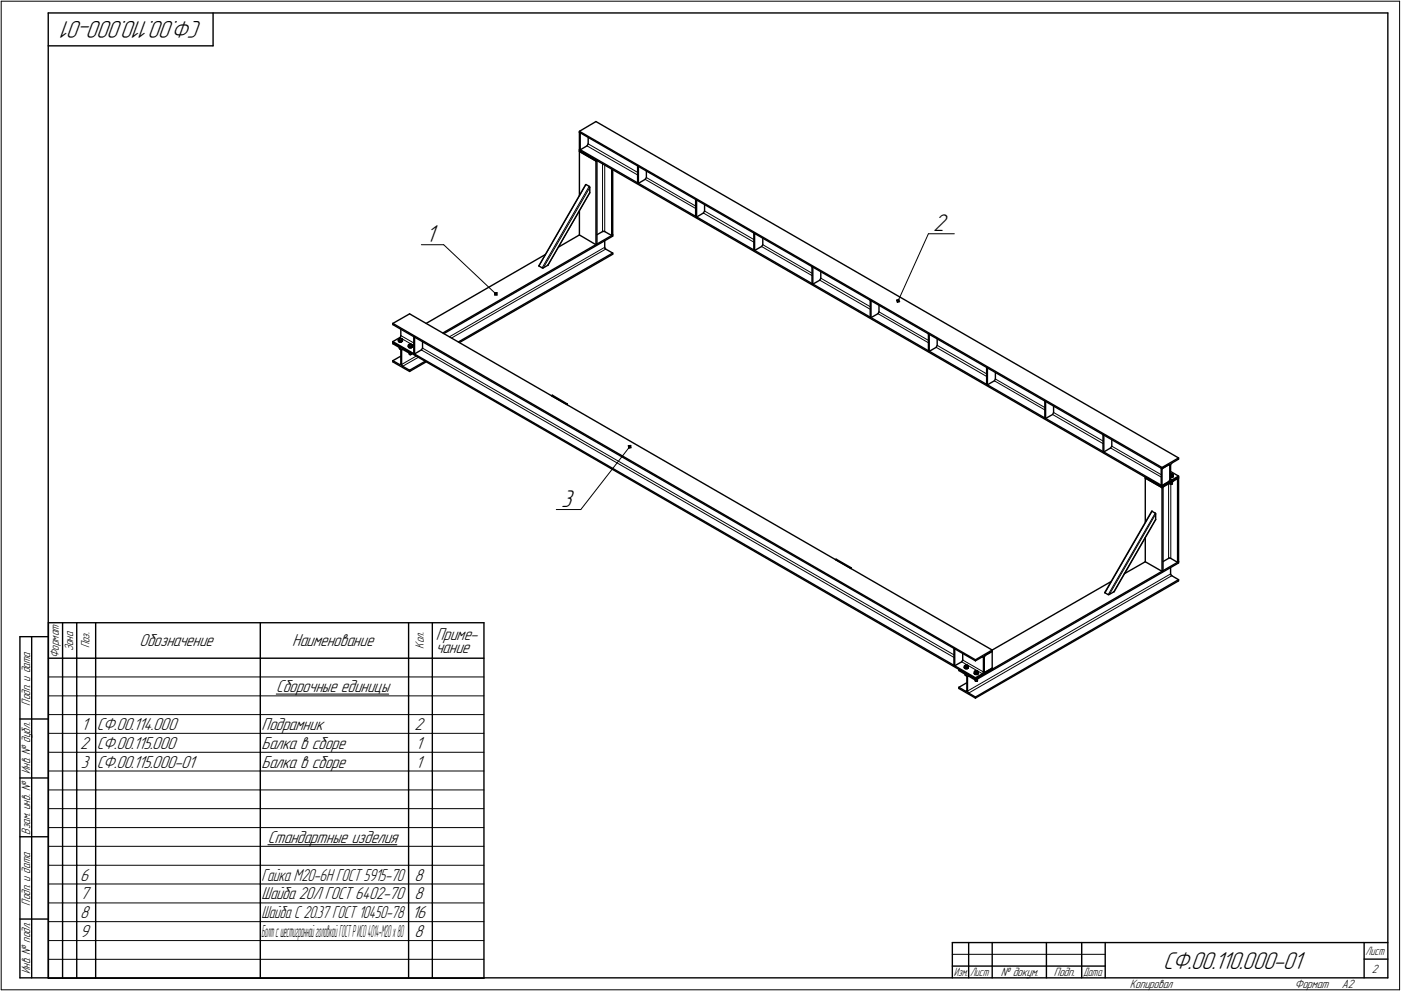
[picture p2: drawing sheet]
<svg xmlns="http://www.w3.org/2000/svg" width="595mm" height="421mm" viewBox="0 0 595 421" stroke-linecap="round" stroke-linejoin="round" font-family="sans-serif">
<g fill="none" stroke="#000" stroke-width=".59">
<path d="M20.5 5.5v410zM20.5 5.5h569zM20.5 19.5h70zM90.5 5.5v14zM589.5 5.5v410zM246.1 55.8l247.5 142.8zM246.1 55.8l7.1-4.2zM246.1 55.8v.4zM246.1 56.2l247.5 142.9zM246.1 56.3v7.1zM246.1 56.3l.4 .2zM246.5 56.5v7.2z"/>
<path d="M249.9 58.4v2.7zM253.2 51.6l247.4 143zM246.1 63.9l7.1 4.1zM246.1 64.3l7.1 4.1zM246.1 63.9v.4zM246.1 63.4l247.5 142.9zM246.1 63.9l247.5 142.9zM246.1 63.4v.5zM246.1 63.4l.4 .3zM246.1 64.3v18.8zM246.5 63.7l2.8-1.7zM248.8 78.5l-19.9 34.4z"/>
<path d="M248.8 78.5h.1M248.9 78.4l1.4 .8zM249.9 61.1l-.6 .9zM250.3 79.2l.1 .1zM250.4 79.3l.1 .4zM250.5 79.7v2.2zM253.2 68.4l.3-.2zM253.2 68v.4zM253.2 68.4v35.6zM253.6 68.2v35.5zM259.8 71.9v28.2zM260.3 72.1v27.7z"/>
<path d="M270.8 77.7l.4 .2zM270.8 70.5v7.2zM270.8 70.5l.4 .3zM271.2 70.8v7.1zM271.2 77.9l2.9-1.7zM274.6 75.4l-.5 .8zM274.6 72.6v2.8zM246.1 99.8l7.1 4.2zM246.1 89.6v10.2zM250.4 82l-17.6 30.5zM250.5 81.9h.1M253.6 99.7l2.3-1.3z"/>
<path d="M255.9 98.4l.6-.1zM256.5 98.3l.4 .1zM256.9 98.4l2.9 1.7zM260.3 99.8v.5zM295.5 84.8h.1M295.5 91.9l.4 .3zM295.5 84.8v7.1zM295.5 84.8l.4 .2zM295.9 85v7.2zM295.9 92.2l2.9-1.7zM299.3 89.7l-.5 .8zM299.3 87v2.7z"/>
<path d="M320.2 99.1h.1M320.2 99.1v7.2zM320.2 99.1l.3 .2zM320.5 99.3v7.1zM320.5 99.3h.1M228.9 113l1.4 .8zM228.9 112.9h.1M230.3 113.8l.2 .1zM230.5 113.9l.3-.1zM230.8 113.8l1.9-1.1zM232.7 112.7h.1M237.2 105l8.9-5.2z"/>
<path d="M253.2 104l.4-.3zM256.9 102.3v2.8zM256.9 105.1l.1 .4zM257 105.5l.3 .3zM257.3 105.8l3 1.7zM259.8 100.1l.5-.3zM260.3 107.5v.5zM320.2 106.3l.3 .1zM320.5 106.4l3-1.7zM324 104l-.5 .7zM324 101.2v2.8zM344.9 113.4h.1"/>
<path d="M344.9 113.4v7.1zM344.9 113.4l.4 .1zM345.3 113.5v7.2zM345.3 113.5h.1M348.7 118.2l-.5 .8zM348.7 115.5v2.7zM166.9 137.4l247.5 142.9zM166.9 137.4v.5zM166.9 137.9l247.5 142.9zM166.9 137.4l7.1-4.1zM170.3 139.9v2.7zM174 133.3l247.5 142.9z"/>
<path d="M181 137.4l50.6-29.2zM344.9 120.5l.4 .2zM345.3 120.7l2.9-1.7zM369.7 127.6h.1M369.7 134.8l.3 .2zM369.7 127.6v7.2zM369.7 127.6l.3 .2zM370 127.8v7.2zM370 135l3-1.7zM370 127.8h.1M373.4 132.5l-.4 .8zM373.4 129.8v2.7z"/>
<path d="M166.9 145.1l247.5 142.9zM166.9 145.1l2.9-1.7zM166.9 145.5l247.5 143zM166.9 145.1v.4zM166.9 153.2l3.4-1.9zM166.9 145.5v.5zM166.9 153.8l7.1 4zM166.9 145.5l7.1 4.2zM166.9 153.2l2.9 1.7zM166.9 153.2v.6zM166.9 146l2.9 1.7zM169.2 144.2v.4z"/>
<path d="M169.2 144.2h.1M169.3 144.3h.1M169.2 144.6l.1 .3zM169.2 144.9l.2 .3zM169.2 144.9h.1M169.2 144.6h.1M169.2 144.8l.2 .2zM169.4 144.4h.1M169.3 144.1h.1M169.3 144.4h.1M169.3 144.9l.2 .2zM169.3 144.8h.1"/>
<path d="M169.5 144.7h.1M169.4 144.5h.1M169.4 144.1l-.1 .3zM169.4 144h.1M169.4 144.4l.5 .3zM169.4 145.2l.4 .2zM169.4 145l.4 .2zM169.5 144.7v.4zM169.6 144.6h.1M169.5 145.1h.4zM169.6 147.6v.3zM169.6 143.9l-.2 .2z"/>
<path d="M169.8 144.6h.1M169.6 143.9h.1M169.6 143.9l.4-.1zM169.6 145.1l.6 .1zM169.6 147.9l.2 .3zM169.7 143.8h.1M169.9 144.7h.1M169.8 143.8h.1M169.8 148.2h.1M169.8 148.2h.4zM169.9 148.3h.1M169.8 145.4l.7-.1z"/>
<path d="M169.8 145.2h.7zM169.8 147.7l.4 .4zM169.8 154.9h.4zM170 144.7h.1M170.1 144.7h.1M169.9 145.1l.4 .1zM169.9 148.3h.3zM170.2 144.7h.1M170 143.8h.3zM170 143.8h.1M170.1 144.7l.5-.2zM170.1 143.8h.1"/>
<path d="M170.2 143.1l-.4 .3zM170.3 144.8h.1M170.2 148.1l.1 .5zM170.3 142.6l-.1 .5zM170.3 144.8v.4zM170.3 143.8l.4 .2zM170.3 143.8h.1M170.4 144.7h.1M170.3 145.2l.3-.2zM170.3 154.7l-.1 .2zM170.3 148.6v6.1zM170.4 143.8h.1"/>
<path d="M170.4 145.1l.4-.2zM170.5 143.9h.1M170.5 144.6h.1M170.5 145.3l.4-.3zM170.5 145.2l.4-.3zM170.7 144.5h.1M170.8 144.4h.1M170.6 144.5h.1M170.6 145l.3-.1zM170.6 154.9l.1 .4zM170.6 148.8v6.1zM170.9 144.4h.1"/>
<path d="M170.7 143.9h.1M170.7 144h.1M170.7 155.3l.3 .3zM170.7 148.4l-.1 .4zM170.7 148.4h.3zM170.8 144.1v.3zM170.8 144.1h.1M170.9 144.2h.1M170.9 144.9h.1M170.9 144.4v.5zM170.9 145h.1M170.9 144.8h.1"/>
<path d="M171 148.4l3 1.7zM171 155.6l3 1.7zM173.5 147.3l.2 .4zM173.5 147.3h.1M173.5 147.1h.1M173.5 147.2l.2 .3zM173.5 146.6v.5zM173.5 146.6h.1M173.6 146.7h.1M173.5 147.1l.1 .2zM173.7 146.9h.1M173.6 146.6h.1"/>
<path d="M173.6 146.8h.1M173.6 147.3l.1 .2zM173.6 147.2h.1M173.7 147.7l.4 .1zM173.7 147.5l.4 .2zM173.7 147.1h.1M173.7 147h.1M173.7 146.6l-.1 .2zM173.7 146.6l.1-.2zM173.7 146.5h.1M173.7 146.9l.5 .3zM173.7 147.1v.4z"/>
<path d="M173.8 147.1h.1M173.7 147.5l.5 .1zM173.8 150v.4zM174 147.1h.1M173.8 146.4h.1M173.8 146.4l.5-.1zM173.8 150.4l.2 .1zM173.9 146.3h.1M173.9 147.6l.5 .1zM174.2 147.2h.1M174 146.3h.1M174 150.5l.3 .1z"/>
<path d="M174.1 150.6h.1M174 157.3l6.6-3.8zM174 157.8l7-4zM174 157.3v.5zM174 149.7v.4zM174 150.1l.4-.2zM174.1 147.8l.7-.1zM174.1 147.7h.7zM174.1 146.3h.1M174.1 150.6l.2 .1zM174.3 147.2h.1M174.2 147.6l.4 .1z"/>
<path d="M174.4 147.2h.1M174.2 146.2h.1M174.3 146.3h.1M174.3 147.2l.5-.2zM174.3 150.6l.4-.1zM174.3 150.7l.3-.1zM174.6 147.2h.1M174.4 146.3h.1M174.5 146.3l.5 .2zM174.5 146.3h.1M174.6 147.2v.5zM174.7 147.2h.1"/>
<path d="M174.6 147.7l.2-.2zM174.6 150.6h.1M174.7 146.3h.1M174.7 147.6l.3-.2zM174.8 147.7l.4-.2zM174.8 147.7l.4-.4zM174.8 147.1h.1M174.8 150.1v.3zM174.9 147h.1M175 146.9h.1M174.8 146.4h.1M174.8 147h.1"/>
<path d="M174.8 147.5l.4-.2zM174.8 150.4l-.1 .1zM175.1 146.9h.1M174.9 146.4h.1M175 146.5h.1M175 146.6v.3zM175 146.6h.1M175.2 146.9h.1M175.1 146.6h.1M175.1 146.8h.1M175.2 147.5h.1M175.2 147.3h.1"/>
<path d="M175.2 147.2h.1M175.2 146.9v.4zM175.8 150.2l.3 .2zM175.8 143v7.2zM175.8 143l.3 .3zM176.1 143.3v7.1zM176.1 150.4l2.9-1.7zM179.5 147.9l-.5 .8zM179.5 145.2v2.7zM188.1 141.5l72.2-41.7zM188.6 141.7l71.7-41.4zM194.7 145.3l65.6-37.8z"/>
<path d="M195.2 145.5l65.1-37.5zM394.4 149l.3 .3zM394.4 141.9v7.1zM394.4 141.9l.3 .2zM394.7 142.1v7.2zM394.7 149.3l3-1.7zM394.7 142.1h.1M398.1 146.7l-.4 .9zM398.1 144v2.7zM419.1 156.2h.1M419.1 156.2v7.1zM419.1 156.2l.3 .2z"/>
<path d="M419.4 156.4v7.1zM422.8 158.3v2.7zM234.3 168.1l.3-.2zM234.3 168.1l6.3 3.7zM234.6 167.9l6.4 3.7zM240.6 171.8l.4-.2zM241 171.6v.4zM419.1 163.3l.3 .2zM419.4 163.5l3-1.7zM422.8 161l-.4 .8zM443.8 177.5l.4 .3zM443.8 170.4v7.1z"/>
<path d="M443.8 170.4l.4 .2zM444.2 170.6v7.2zM444.2 177.8l2.9-1.7zM447.5 175.3l-.4 .8zM447.5 172.6v2.7zM468.5 184.7h.1M468.5 191.9l.4 .1zM468.5 184.7v7.2zM468.5 184.7l.4 .2zM468.9 184.9v7.1zM468.9 192l2.9-1.7zM472.3 189.6l-.5 .7z"/>
<path d="M472.3 186.9v2.7zM493.3 199v7.1zM493.3 199l.3 .1zM493.6 198.6v.5zM493.6 198.6l7-4zM493.6 199.1l2.9-1.7zM493.6 199.1v7.2zM496.6 197.4h.1M496.5 197.4l.5 .4zM496.6 197.4h.2zM496.8 197.4l.2 .3zM497 197.7v6.1z"/>
<path d="M497 197.8v6zM497.2 197.5v6.2zM497.4 197.1l-.2 .4zM497.8 196.8l-.4 .3zM497.8 196.8l2.8-1.7zM500.6 194.6v.5zM486.5 202.7l7.1 4.1zM486.5 203.1l7.1 4.1zM486.5 202.7v.4zM486.5 203.1v18.8zM489.2 217.3l-19.9 34.4zM489.2 217.3h.1"/>
<path d="M489.4 217.3l1.3 .7zM489.4 217.2h.1M490.7 218l.2 .2zM490.9 218.4v2.2zM490.9 218.2v.2zM493.3 206.1l.3 .2zM493.6 207.2l7-4.1zM493.6 206.8l7-4.1zM493.6 206.8v.4zM493.6 206.3v.5zM493.6 206.3l2.9-1.7zM493.6 207.2v35.5z"/>
<path d="M493.6 207.2l.4-.2zM494 207v35.5zM496.5 204.6l.3-.3zM497 203.8l-.2 .5zM497 205.2v.3zM497.1 205.7h.1M497 203.8l-.5 .8zM497.1 205.7h.4zM497.2 205.7h.1M497.2 202.9h.7zM497.2 202.8h.7zM497.2 200.3l3.4 2z"/>
<path d="M497.2 203.7l.2 .3zM497.4 202.3h.1M497.2 201.4h.5zM497.2 202.3h.1M497.2 202.3h.3zM497.2 201.4h.1M497.2 202.7l.5 .1zM497.2 202.8h.4zM497.2 205.7l.3 .1zM497.4 204h.3zM497.6 202.3h.1M497.4 201.3h.1"/>
<path d="M497.5 202.3l.5-.2zM497.5 201.3h.1M497.5 205.7h.3zM497.5 205.8l.3-.1zM497.7 202.4h.1M497.7 204h.1M497.7 202.4v.4zM497.7 201.4l.4 .2zM497.7 201.4h.1M497.7 202.8l.3-.2zM497.7 204.8h.1M497.7 204.9l.2-.1z"/>
<path d="M497.8 204l2.8-1.7zM497.9 202.2h.1M497.8 202.3h.1M497.8 205.7h.1M497.8 201.4h.1M497.8 202.7l.4-.2zM497.9 202.9l.4-.3zM497.9 202.8l.4-.4zM497.9 201.4h.1M497.9 204.8l.2-.2zM498 204.7v.8zM498.1 202.1h.1"/>
<path d="M498.2 202h.1M498 202.1h.1M498 202.6l.3-.2zM498 205.5l-.2 .2zM498.1 201.5h.1M498.1 201.6h.1M498.1 204.6l.2-.1zM498.3 202h.1M498.2 201.6h.1M498.2 201.7v.3zM498.2 201.7h.1M498.3 201.8h.1"/>
<path d="M498.3 202.6h.1M498.3 202.4h.1M498.3 202v.4zM500.2 203.4l.4-.3zM500.2 203.4v35.5zM500.6 202.7v.4zM500.6 202.3v.4zM500.6 203.1v35.6zM354.8 237.7l.4-.1zM354.8 237.7l6.4 3.7zM355.2 237.6l6.3 3.6zM486.5 238.7l7.1 4z"/>
<path d="M486.5 228.4v10.3zM490.9 220.8l-17.6 30.6zM490.9 220.6h.1M494 238.6l2.4-1.4zM496.4 237.2l.4-.1zM496.8 237.1l.5 .1zM497.3 237.2l2.9 1.7zM500.2 238.9l.4-.2zM500.6 238.7v.5zM361.2 241.4l.3-.2zM361.5 241.2v.4zM469.3 251.7h.1"/>
<path d="M469.3 251.8h.1M469.4 251.9l1.3 .7zM470.7 252.6h.1M470.9 252.6h.4zM471.3 252.6l1.8-1.1zM473.1 251.5h.1M477.6 243.8l8.9-5.1zM493.6 242.7l.4-.2zM497.2 241.1v2.7zM497.2 243.8l.2 .5zM497.4 244.3l.4 .3zM497.8 244.6l2.8 1.7z"/>
<path d="M500.6 246.3v.5zM8.5 270.5v145zM8.5 270.5h12zM13.5 270.5v145zM20.6 264.6v151zM20.6 264.6h185zM20.6 279.7h185zM26.6 279.7v7.9zM26.6 264.6v15.1zM32.6 279.7v7.9zM32.6 264.6v15.1zM40.6 279.7v7.9z"/>
<path d="M40.6 264.6v15.1zM110.6 279.7v7.9zM110.6 264.6v15.1zM173.6 279.7v7.9zM173.6 264.6v15.1zM183.6 279.7v7.9zM183.6 264.6v15.1zM205.6 264.6v151zM405.2 275.5v7.2zM405.2 275.5l.4 .3zM405.6 275.8v7.1zM405.6 275.8h.1"/>
<path d="M408.9 277.6v2.8zM417.3 279.1h.4zM417.7 279.1v.2zM417.7 279.3h.1M417.7 279.4v6.1zM418.1 279.2v6.1zM418.2 278.7l-.1 .5zM418.2 278.7l.3-.3zM418.5 278.4l3-1.7zM418.5 278.5l3-1.7zM418.5 278.5l-.4 .7zM418.5 278.4h.1"/>
<path d="M421.4 276.7h.1M421.5 276.2v.5zM421.5 276.8v7.1zM421.5 276.2l50.5-29.1zM26.6 287.6v8.1zM26.6 295.7v7.9zM32.6 287.6v8.1zM32.6 295.7v7.9zM40.6 287.6v8.1zM40.6 295.7v7.9zM110.6 287.6v8.1zM110.6 295.7v7.9z"/>
<path d="M173.6 287.6v8.1zM173.6 295.7v7.9zM183.6 287.6v8.1zM183.6 295.7v7.9zM405.2 282.7l.4 .2zM405.6 282.9l2.9-1.7zM407.3 292l3.4-1.9zM407.3 284.4v.5zM407.3 292.5l7.1 4.1zM407.3 284.4l7.1 4.1zM407.3 292l2.9 1.7zM407.3 292v.5z"/>
<path d="M407.3 284.9l2.9 1.7zM408.9 280.4l-.4 .8zM409.6 283.7l.2 .3zM409.6 283.7h.1M409.6 283.5l.2 .4zM409.7 283.5h.1M409.7 283v.4zM409.7 283h.1M409.8 283.1h.1M409.7 283.1h.1M409.7 283.4l.1 .2zM409.8 284l.5 .1z"/>
<path d="M409.8 283.9l.5 .2zM409.9 283.4h.1M409.8 283.3h.1M409.8 282.9v.2zM409.8 282.9h.1M409.9 283.3h.1M409.8 283.6l.1 .3zM409.8 283.5h.1M409.9 283.5v.4zM409.9 283.5h.1M410 283.5h.1M409.9 282.8h.1"/>
<path d="M409.9 283.3l.4 .2zM409.9 283.9l.4 .1zM410 286.4v.4zM410 282.8h.1M410 282.8l.5-.2zM410 286.8l.1 .1zM410.1 283.5h.1M410 282.7h.1M410 283.9l.5 .1zM410.3 283.5h.1M410.2 286.9h.1M410.2 287h.1"/>
<path d="M410.2 282.6h.1M410.2 286.9l.4 .1zM410.4 287h.1M410.2 286.6l.3 .3zM410.3 293.8h.1M410.3 284.1h.6zM410.3 284.1l.6-.1zM410.5 283.5h.1M410.3 283.5h.2zM410.3 282.6h.1M410.3 284h.4zM410.3 293.8h.2z"/>
<path d="M410.4 282.6h.1M410.4 287h.2zM410.5 282.6h.2zM410.7 283.5h.1M410.5 283.5l.6-.1zM410.5 282.6h.1M410.5 286.9l.2 .5zM410.7 283.5v.5zM410.7 282.6l.4 .3zM410.7 282.6h.1M410.8 283.5h.1M410.7 284l.4-.2z"/>
<path d="M410.7 293.5l-.2 .3zM410.7 287.4v6.1zM410.8 282.7h.1M410.9 283.5h.1M410.8 284l.3-.3zM410.9 284.1l.4-.3zM410.9 284l.4-.3zM411.1 283.4h.1M411 282.7h.1M411 293.6l.1 .5zM411 287.5v6.1zM411.1 283.3h.1"/>
<path d="M411.1 283.8l.2-.2zM411.2 283.3h.1M411.1 282.8h.1M411.1 283.2h.1M411.1 282.9h.1M411.1 294.1l.4 .4zM411.1 287.2l-.1 .3zM411.1 287.2l.3 .1zM411.2 282.9h.1M411.2 283l-.1 .2zM411.2 283h.1M411.3 283.8h.1"/>
<path d="M411.3 283.7h.1M411.3 283.6h.1M411.3 283.5h.1M411.3 283.2v.4zM411.3 283.2h.1M411.3 283.1h.1M411.4 287.3h.1M411.5 287.3l2.9 1.7zM411.5 294.5l2.9 1.7zM413.9 286.2l.1 .2zM413.9 286.2h.1M413.9 286l.1 .3z"/>
<path d="M413.9 285.9h.1M413.9 285.4v.4zM413.9 285.4h.1M414 285.6h.1M413.9 285.6h.1M413.9 285.5h.1M413.9 285.8l.1 .3zM414 286.4l.5 .2zM414 286.3l.5 .2zM414.1 285.8h.1M414 285.7h.1M414 285.3v.3z"/>
<path d="M414 285.3l.2-.1zM414 285.3h.1M414.1 285.7h.1M414 286.1l.1 .2zM414 286h.1M414.1 285.9v.4zM414.1 285.9h.1M414.3 285.9h.1M414.1 285.2h.1M414.1 285.7l.4 .2zM414.1 286.3l.4 .1zM414.2 285.2h.1"/>
<path d="M414.2 285.2l.5-.1zM414.3 288.9v.2zM414.4 285.9h.1M414.3 285.2h.1M414.3 286.3l.6 .1zM414.3 289.1l.1 .3zM414.4 280.3v.5zM414.4 288.5l7.1-4.1zM414.4 280.3l7.1-4.1zM414.4 288l2.9-1.7zM414.4 288v.5zM414.4 280.8l2.9-1.7z"/>
<path d="M414.4 289.4l.4 .1zM414.4 289.4h.1M414.4 296.2l86.2-49.9zM414.4 288.5l86.2-49.8zM414.4 296.6l86.2-49.8zM414.4 296.2v.4zM414.4 288.5v.5zM414.4 289l86.2-49.8zM414.5 285.9h.1M414.4 285.1h.1M414.5 286.6h.6zM414.5 286.5l.6-.1z"/>
<path d="M414.7 285.9h.1M414.5 285.9h.3zM414.5 285.1h.1M414.5 286.4h.5zM414.6 285.1h.1M414.9 286h.1M414.7 285.1h.3zM414.8 285.9l.5-.1zM414.8 285.1h.1M414.8 289.5l.3-.1zM414.8 289.5l.2-.1zM415 286h.1"/>
<path d="M415 286v.4zM415 285.1l.4 .2zM415 285.1h.1M415 286.4l.3-.1zM415.2 285.8h.1M415 285.9h.1M415 286.4l.4-.2zM415 289.4h.1M415.1 286.6l.4-.3zM415.1 286.4l.4-.2zM415.2 288.5v.6zM415.2 285.2h.1"/>
<path d="M415.3 285.8h.1M415.2 289.1l-.1 .3zM415.3 286.3l.2-.2zM415.5 285.7h.1M415.4 285.7h.1M415.4 285.2h.1M415.4 285.3h.1M415.5 285.3h.1M415.5 285.4v.3zM415.5 285.7l-.2 .1zM415.5 285.4h.1M415.5 286.3h.1"/>
<path d="M415.5 286.2h.1M415.5 286.1h.1M415.6 286h.1M415.5 285.7v.4zM415.5 285.5h.1M415.5 285.6h.1M415.6 286.2h.1M417.7 285.9l-.4 .4zM417.7 285.5v.4zM418.1 285.3l.1 .3zM418.1 285.3l.4 .3zM418.2 285.6h.3z"/>
<path d="M418.5 285.6l3-1.7zM421.5 283.9v.5zM8.5 305.5h12zM26.6 303.6v8zM26.6 311.6v8zM26.6 319.6v8zM32.6 303.6v8zM32.6 311.6v8zM32.6 319.6v8zM40.6 303.6v8zM40.6 311.6v8zM40.6 319.6v8z"/>
<path d="M110.6 303.6v8zM110.6 311.6v8zM110.6 319.6v8zM173.6 303.6v8zM173.6 311.6v8zM173.6 319.6v8zM183.6 303.6v8zM183.6 311.6v8zM183.6 319.6v8zM8.5 330.5h12zM26.6 327.6v8zM26.6 335.6v8z"/>
<path d="M32.6 327.6v8zM32.6 335.6v8zM40.6 327.6v8zM40.6 335.6v8zM110.6 327.6v8zM110.6 335.6v8zM173.6 327.6v8zM173.6 335.6v8zM183.6 327.6v8zM183.6 335.6v8zM8.5 355.5h12zM26.6 343.6v8z"/>
<path d="M26.6 351.6v8zM26.6 359.6v8zM32.6 343.6v8zM32.6 351.6v8zM32.6 359.6v8zM40.6 343.6v8zM40.6 351.6v8zM40.6 359.6v8zM110.6 343.6v8zM110.6 351.6v8zM110.6 359.6v8zM173.6 343.6v8z"/>
<path d="M173.6 351.6v8zM173.6 359.6v8zM183.6 343.6v8zM183.6 351.6v8zM183.6 359.6v8zM26.6 367.6v8zM26.6 375.6v8zM32.6 367.6v8zM32.6 375.6v8zM40.6 367.6v8zM40.6 375.6v8zM110.6 367.6v8z"/>
<path d="M110.6 375.6v8zM173.6 367.6v8zM173.6 375.6v8zM183.6 367.6v8zM183.6 375.6v8zM8.5 390.5h12zM26.6 383.6v8zM26.6 391.6v8zM26.6 399.6v8zM32.6 383.6v8zM32.6 391.6v8zM32.6 399.6v8z"/>
<path d="M40.6 383.6v8zM40.6 391.6v8zM40.6 399.6v8zM110.6 383.6v8zM110.6 391.6v8zM110.6 399.6v8zM173.6 383.6v8zM173.6 391.6v8zM173.6 399.6v8zM183.6 383.6v8zM183.6 391.6v8zM183.6 399.6v8z"/>
<path d="M8.5 415.5h12zM20.5 415.5h569zM20.6 415.6h185zM26.6 407.6v8zM32.6 407.6v8zM40.6 407.6v8zM110.6 407.6v8zM173.6 407.6v8zM183.6 407.6v8zM404.5 400.5h185zM404.5 400.5v15zM404.5 410.5h7z"/>
<path d="M411.5 400.5v15zM411.5 410.5h10zM421.5 400.5v15zM421.5 410.5h23zM444.5 400.5v15zM444.5 410.5h15zM459.5 400.5v15zM459.5 410.5h10zM469.5 400.5v15zM579.5 400.5v15zM579.5 407.5h10z"/>
</g>
<g fill="none" stroke="#000" stroke-width=".42">
<path d="M.5 .5v420zM.5 .5h594zM594.5 .5v420zM248.9 78.4l-20 34.6zM249.3 62l21.5 12.3zM249.9 61.1l20.9 12.1zM250.3 79.2l-20 34.6zM250.5 79.7l-19.7 34.1zM255.9 69.6v28.8zM256.9 70.2v28.2zM274.1 76.2l21.4 12.4zM274.6 75.4l20.9 12.1z"/>
<path d="M250.5 81.9l-17.8 30.8zM298.8 90.5l21.4 12.4zM299.3 89.7l20.9 12.1zM394.4 99.3l-12.9 28.5zM394.4 99.3h11zM179 104h9.5zM188.5 104l22.2 20.9zM323.5 104.7l21.4 12.4zM324 104l20.9 12.1zM348.2 119l21.5 12.4zM348.7 118.2l21 12.1zM210.1 124.4l.1 .1z"/>
<path d="M210.1 124.4v1zM210.1 124.4l1.1-.1zM210.1 125.4h1.1zM210.2 124.5l.3 .2zM210.2 124.5l.1 .7zM210.2 124.5h.8zM210.3 125.2h.7zM210.5 124.7v.4zM210.5 125.1h.3zM210.5 124.7h.3zM210.8 124.7v.4zM211 124.5v.7z"/>
<path d="M211.2 124.3v1.1zM373 133.3l21.4 12.3zM373.4 132.5l21 12.1zM380.8 127.5l1-.3zM380.8 127.5l.4 1zM381 127.6l.7-.3zM381 127.6l.3 .7zM381.2 128.5l1-.3zM381.3 127.8l.3-.2zM381.3 127.8l.1 .3zM381.3 128.3l.6-.3zM381.4 128.1l.3-.2z"/>
<path d="M381.6 127.6l.1 .3zM381.7 127.3l-.1 .3zM381.7 127.3l.2 .7zM381.7 127.3h.1M381.8 127.2l.4 1zM169.8 143.4l6 3.4zM169.8 154.9l.5-.2zM170.3 142.6l5.5 3.1zM170.6 148.8l.4-.4zM170.6 154.9l6.2-3.6zM171 155.6l6.7-3.8zM179 148.7l226.2 130.6z"/>
<path d="M179.5 147.9l225.7 130.3zM190.9 143.1l66-38zM191.9 143.6l65.4-37.8zM397.7 147.6l21.4 12.3zM398.1 146.7l21 12.1zM422.4 161.8l21.4 12.4zM422.8 161l21 12.1zM447.1 176.1l21.4 12.4zM447.5 175.3l21 12.1zM266.9 189.3l1.1-.1zM266.9 189.3l.1 1.1zM267 190.4l1.1-.2z"/>
<path d="M267.1 189.5l.7-.1zM267.1 189.5l.1 .7zM267.2 190.2h.7zM267.2 190.2l-.2 .2zM267.3 189.7h.3zM267.3 189.7l.1 .3zM267.4 190h.3zM267.4 190l-.2 .2zM267.5 189.8l-20.8 26.7zM267.6 189.7l.1 .3zM267.8 189.4l.1 .8zM268 189.2l.1 1z"/>
<path d="M471.8 190.3l21.5 12.4zM472.3 189.6l21 12.1zM496.5 197.4l.5 .3zM236.3 216.5h10.4zM489.4 217.3l-20 34.6zM490.7 218l-20 34.6zM490.9 218.4l-19.6 34.2zM496.4 205.6v31.6zM497.2 203.7l.6 .3zM497.3 205.7v31.5zM490.9 220.6l-17.8 30.9zM417.3 279.1l.4 .3z"/>
<path d="M20.6 287.6h6zM20.6 295.7h6zM26.6 287.6h6zM26.6 295.7h6zM32.6 287.6h8zM32.6 295.7h8zM40.6 287.6h70zM40.6 295.7h70zM110.6 287.6h63zM110.6 295.7h63zM117.3 294.9h47.8zM173.6 287.6h10z"/>
<path d="M173.6 295.7h10zM183.6 287.6h22zM183.6 295.7h22zM408.5 281.2l8.8 5.1zM408.9 280.4l8.8 5.1zM410.2 293.7l.5-.2zM411 287.5l.5-.2zM411 293.6l86.2-49.8zM411.5 294.5l86.3-49.9zM20.6 303.6h6zM20.6 311.6h6zM20.6 319.6h6z"/>
<path d="M26.6 303.6h6zM26.6 311.6h6zM26.6 319.6h6zM32.6 303.6h8zM32.6 311.6h8zM32.6 319.6h8zM40.6 303.6h70zM40.6 311.6h70zM40.6 319.6h70zM110.6 303.6h63zM110.6 311.6h63zM110.6 319.6h63z"/>
<path d="M173.6 303.6h10zM173.6 311.6h10zM173.6 319.6h10zM183.6 303.6h22zM183.6 311.6h22zM183.6 319.6h22zM20.6 327.6h6zM20.6 335.6h6zM26.6 327.6h6zM26.6 335.6h6zM32.6 327.6h8zM32.6 335.6h8z"/>
<path d="M40.6 327.6h70zM40.6 335.6h70zM110.6 327.6h63zM110.6 335.6h63zM173.6 327.6h10zM173.6 335.6h10zM183.6 327.6h22zM183.6 335.6h22zM20.6 343.6h6zM20.6 351.6h6zM20.6 359.6h6zM26.6 343.6h6z"/>
<path d="M26.6 351.6h6zM26.6 359.6h6zM32.6 343.6h8zM32.6 351.6h8zM32.6 359.6h8zM40.6 343.6h70zM40.6 351.6h70zM40.6 359.6h70zM110.6 343.6h63zM110.6 351.6h63zM110.6 359.6h63zM113.8 358.9h54.8z"/>
<path d="M173.6 343.6h10zM173.6 351.6h10zM173.6 359.6h10zM183.6 343.6h22zM183.6 351.6h22zM183.6 359.6h22zM20.6 367.6h6zM20.6 375.6h6zM26.6 367.6h6zM26.6 375.6h6zM32.6 367.6h8zM32.6 375.6h8z"/>
<path d="M40.6 367.6h70zM40.6 375.6h70zM110.6 367.6h63zM110.6 375.6h63zM173.6 367.6h10zM173.6 375.6h10zM183.6 367.6h22zM183.6 375.6h22zM20.6 383.6h6zM20.6 391.6h6zM20.6 399.6h6zM26.6 383.6h6z"/>
<path d="M26.6 391.6h6zM26.6 399.6h6zM32.6 383.6h8zM32.6 391.6h8zM32.6 399.6h8zM40.6 383.6h70zM40.6 391.6h70zM40.6 399.6h70zM110.6 383.6h63zM110.6 391.6h63zM110.6 399.6h63zM173.6 383.6h10z"/>
<path d="M173.6 391.6h10zM173.6 399.6h10zM183.6 383.6h22zM183.6 391.6h22zM183.6 399.6h22zM20.6 407.6h6zM26.6 407.6h6zM32.6 407.6h8zM40.6 407.6h70zM110.6 407.6h63zM173.6 407.6h10zM183.6 407.6h22z"/>
<path d="M404.5 405.5h65zM.5 420.5h594z"/>
</g>
<g fill="#fff" stroke="#fff" stroke-width=".42">
<path d="M396.4 90.4h7zM396.4 90.5h7zM396.4 90.6h7zM396.4 90.7h7zM396.4 90.8h7zM396.4 90.8h7zM396.4 90.9h7zM396.4 91h7zM396.4 91.1h7zM396.4 91.2h7zM396.4 91.3h7zM396.4 91.4h7zM396.4 91.4h7zM396.4 91.5h7zM396.4 91.6h7zM396.4 91.7h7zM396.4 91.8h7zM396.4 91.9h7zM396.4 91.9h7zM396.4 92h7zM396.4 92.1h7zM396.4 92.2h7zM396.4 92.3h7zM396.4 92.4h7zM396.4 92.5h7zM396.4 92.5h7zM396.4 92.6h7zM396.4 92.7h7zM396.4 92.8h7zM396.4 92.9h7zM396.4 93h7zM396.4 93h7zM396.4 93.1h7zM396.4 93.2h7zM396.4 93.3h7zM396.4 93.4h7zM396.4 93.5h7zM396.4 93.6h7zM396.4 93.6h7zM396.4 93.7h7zM396.4 93.8h7zM396.4 93.9h7zM396.4 94h7zM396.4 94.1h7zM396.4 94.1h7zM396.4 94.2h7zM396.4 94.3h7zM396.4 94.4h7zM396.4 94.5h7zM396.4 94.6h7zM396.4 94.7h7zM396.4 94.7h7zM396.4 94.8h7zM396.4 94.9h7zM396.4 95h7zM396.4 95.1h7zM396.4 95.2h7zM396.4 95.2h7zM396.4 95.3h7zM396.4 95.4h7zM396.4 95.5h7zM396.4 95.6h7zM396.4 95.7h7zM396.4 95.8h7zM396.4 95.8h7zM396.4 95.9h7zM396.4 96h7zM396.4 96.1h7zM396.4 96.2h7zM396.4 96.3h7zM396.4 96.4h7zM396.4 96.4h7zM396.4 96.5h7zM396.4 96.6h7zM396.4 96.7h7zM396.4 96.8h7zM396.4 96.9h7zM396.4 96.9h7zM396.4 97h7zM396.4 97.1h7zM396.4 97.2h7zM396.4 97.3h7zM396.4 97.4h7zM396.4 97.5h7zM396.4 97.5h7zM396.4 97.6h7zM396.4 97.7h7zM396.4 97.8h7zM396.4 97.9h7zM396.4 98h7zM396.4 98h7zM396.4 98.1h7zM396.4 98.2h7zM396.4 98.3h7zM396.4 98.4h7zM396.4 98.5h7zM396.4 98.6h7zM396.4 98.6h7zM396.4 98.7h7zM396.4 98.8h7zM396.4 98.9h7zM396.4 99h7zM396.4 99.1h7zM396.4 99.1h7zM396.4 99.2h7zM396.4 99.3h7zM396.4 99.4h7zM396.4 99.5h7zM396.4 99.6h7zM396.4 99.7h7zM396.4 99.7h7zM396.4 99.8h7zM396.4 99.9h7zM396.4 100h7zM396.4 100.1h7zM396.4 100.2h7zM396.4 100.2h7zM396.4 100.3h7z"/>
<path d="M180.9 95.1h5.5zM180.9 95.2h5.5zM180.9 95.2h5.5zM180.9 95.3h5.5zM180.9 95.4h5.5zM180.9 95.5h5.5zM180.9 95.6h5.5zM180.9 95.7h5.5zM180.9 95.8h5.5zM180.9 95.8h5.5zM180.9 95.9h5.5zM180.9 96h5.5zM180.9 96.1h5.5zM180.9 96.2h5.5zM180.9 96.3h5.5zM180.9 96.4h5.5zM180.9 96.4h5.5zM180.9 96.5h5.5zM180.9 96.6h5.5zM180.9 96.7h5.5zM180.9 96.8h5.5zM180.9 96.9h5.5zM180.9 96.9h5.5zM180.9 97h5.5zM180.9 97.1h5.5zM180.9 97.2h5.5zM180.9 97.3h5.5zM180.9 97.4h5.5zM180.9 97.5h5.5zM180.9 97.5h5.5zM180.9 97.6h5.5zM180.9 97.7h5.5zM180.9 97.8h5.5zM180.9 97.9h5.5zM180.9 98h5.5zM180.9 98h5.5zM180.9 98.1h5.5zM180.9 98.2h5.5zM180.9 98.3h5.5zM180.9 98.4h5.5zM180.9 98.5h5.5zM180.9 98.6h5.5zM180.9 98.6h5.5zM180.9 98.7h5.5zM180.9 98.8h5.5zM180.9 98.9h5.5zM180.9 99h5.5zM180.9 99.1h5.5zM180.9 99.1h5.5zM180.9 99.2h5.5zM180.9 99.3h5.5zM180.9 99.4h5.5zM180.9 99.5h5.5zM180.9 99.6h5.5zM180.9 99.7h5.5zM180.9 99.7h5.5zM180.9 99.8h5.5zM180.9 99.9h5.5zM180.9 100h5.5zM180.9 100.1h5.5zM180.9 100.2h5.5zM180.9 100.2h5.5zM180.9 100.3h5.5zM180.9 100.4h5.5zM180.9 100.5h5.5zM180.9 100.6h5.5zM180.9 100.7h5.5zM180.9 100.8h5.5zM180.9 100.8h5.5zM180.9 100.9h5.5zM180.9 101h5.5zM180.9 101.1h5.5zM180.9 101.2h5.5zM180.9 101.3h5.5zM180.9 101.3h5.5zM180.9 101.4h5.5zM180.9 101.5h5.5zM180.9 101.6h5.5zM180.9 101.7h5.5zM180.9 101.8h5.5zM180.9 101.9h5.5zM180.9 101.9h5.5zM180.9 102h5.5zM180.9 102.1h5.5zM180.9 102.2h5.5zM180.9 102.3h5.5zM180.9 102.4h5.5zM180.9 102.4h5.5zM180.9 102.5h5.5zM180.9 102.6h5.5zM180.9 102.7h5.5zM180.9 102.8h5.5zM180.9 102.9h5.5zM180.9 103h5.5zM180.9 103h5.5zM180.9 103.1h5.5zM180.9 103.2h5.5zM180.9 103.3h5.5zM180.9 103.4h5.5zM180.9 103.5h5.5zM180.9 103.5h5.5zM180.9 103.6h5.5zM180.9 103.7h5.5zM180.9 103.8h5.5zM180.9 103.9h5.5zM180.9 104h5.5zM180.9 104.1h5.5zM180.9 104.1h5.5zM180.9 104.2h5.5zM180.9 104.3h5.5zM180.9 104.4h5.5zM180.9 104.5h5.5zM180.9 104.6h5.5zM180.9 104.6h5.5zM180.9 104.7h5.5zM180.9 104.8h5.5zM180.9 104.9h5.5zM180.9 105h5.5z"/>
<path d="M238.3 207.7h6.5zM238.3 207.8h6.5zM238.3 207.9h6.5zM238.3 207.9h6.5zM238.3 208h6.5zM238.3 208.1h6.5zM238.3 208.2h6.5zM238.3 208.3h6.5zM238.3 208.4h6.5zM238.3 208.4h6.5zM238.3 208.5h6.5zM238.3 208.6h6.5zM238.3 208.7h6.5zM238.3 208.8h6.5zM238.3 208.9h6.5zM238.3 209h6.5zM238.3 209h6.5zM238.3 209.1h6.5zM238.3 209.2h6.5zM238.3 209.3h6.5zM238.3 209.4h6.5zM238.3 209.5h6.5zM238.3 209.5h6.5zM238.3 209.6h6.5zM238.3 209.7h6.5zM238.3 209.8h6.5zM238.3 209.9h6.5zM238.3 210h6.5zM238.3 210.1h6.5zM238.3 210.1h6.5zM238.3 210.2h6.5zM238.3 210.3h6.5zM238.3 210.4h6.5zM238.3 210.5h6.5zM238.3 210.6h6.5zM238.3 210.7h6.5zM238.3 210.7h6.5zM238.3 210.8h6.5zM238.3 210.9h6.5zM238.3 211h6.5zM238.3 211.1h6.5zM238.3 211.2h6.5zM238.3 211.2h6.5zM238.3 211.3h6.5zM238.3 211.4h6.5zM238.3 211.5h6.5zM238.3 211.6h6.5zM238.3 211.7h6.5zM238.3 211.8h6.5zM238.3 211.8h6.5zM238.3 211.9h6.5zM238.3 212h6.5zM238.3 212.1h6.5zM238.3 212.2h6.5zM238.3 212.3h6.5zM238.3 212.3h6.5zM238.3 212.4h6.5zM238.3 212.5h6.5zM238.3 212.6h6.5zM238.3 212.7h6.5zM238.3 212.8h6.5zM238.3 212.9h6.5zM238.3 212.9h6.5zM238.3 213h6.5zM238.3 213.1h6.5zM238.3 213.2h6.5zM238.3 213.3h6.5zM238.3 213.4h6.5zM238.3 213.4h6.5zM238.3 213.5h6.5zM238.3 213.6h6.5zM238.3 213.7h6.5zM238.3 213.8h6.5zM238.3 213.9h6.5zM238.3 214h6.5zM238.3 214h6.5zM238.3 214.1h6.5zM238.3 214.2h6.5zM238.3 214.3h6.5zM238.3 214.4h6.5zM238.3 214.5h6.5zM238.3 214.5h6.5zM238.3 214.6h6.5zM238.3 214.7h6.5zM238.3 214.8h6.5zM238.3 214.9h6.5zM238.3 215h6.5zM238.3 215.1h6.5zM238.3 215.1h6.5zM238.3 215.2h6.5zM238.3 215.3h6.5zM238.3 215.4h6.5zM238.3 215.5h6.5zM238.3 215.6h6.5zM238.3 215.6h6.5zM238.3 215.7h6.5zM238.3 215.8h6.5zM238.3 215.9h6.5zM238.3 216h6.5zM238.3 216.1h6.5zM238.3 216.2h6.5zM238.3 216.2h6.5zM238.3 216.3h6.5zM238.3 216.4h6.5zM238.3 216.5h6.5zM238.3 216.6h6.5zM238.3 216.7h6.5zM238.3 216.7h6.5zM238.3 216.8h6.5zM238.3 216.9h6.5zM238.3 217h6.5zM238.3 217.1h6.5zM238.3 217.2h6.5zM238.3 217.3h6.5zM238.3 217.3h6.5zM238.3 217.4h6.5zM238.3 217.5h6.5zM238.3 217.6h6.5z"/>
</g>
<g font-size="10.9">
<text x="85.9" y="9" transform="rotate(-180 85.9 9)">СФ.00.110.000-01</text>
<text x="396.4" y="98.3">2</text>
<text x="181" y="102.9">1</text>
<text x="238.3" y="215.5">3</text>
<text x="494.1" y="411.5">СФ.00.110.000-01</text>
</g>
<g font-size="7.8">
<text x="59.3" y="274.6">Обозначение</text>
<text x="124.1" y="274.6">Наименование</text>
<text x="185.1" y="271.7">Приме-</text>
<text x="185.1" y="277.6">чание</text>
<text x="117.3" y="294.1">Сборочные единицы</text>
<text x="34.6" y="310.1">1</text>
<text x="41.1" y="310.1">СФ.00.114.000</text>
<text x="111.1" y="310.1">Подрамник</text>
<text x="176.1" y="310.1">2</text>
<text x="34.1" y="318.1">2</text>
<text x="41.1" y="318.1">СФ.00.115.000</text>
<text x="111.1" y="318.1">Балка в сборе</text>
<text x="176.6" y="318.1">1</text>
<text x="34.3" y="326.1">3</text>
<text x="41.1" y="326.1">СФ.00.115.000-01</text>
<text x="111.1" y="326.1">Балка в сборе</text>
<text x="176.6" y="326.1">1</text>
<text x="113.8" y="358.1">Стандартные изделия</text>
<text x="34.1" y="374.1">6</text>
<text x="176.1" y="374.1">8</text>
<text x="34.1" y="382.1">7</text>
<text x="176.1" y="382.1">8</text>
<text x="34.1" y="390.1">8</text>
<text x="175" y="390.1">16</text>
<text x="34.1" y="398.1">9</text>
<text x="176.1" y="398.1">8</text>
</g>
<text font-size="7.7" x="111.1" y="382.1">Шайба 20Л ГОСТ 6402-70</text>
<g font-size="7.6">
<text x="111.1" y="374.1">Гайка М20-6H ГОСТ 5915-70</text>
<text x="111.1" y="390.1">Шайба C 20.37 ГОСТ 10450-78</text>
</g>
<g font-size="7.4">
<text x="111.1" y="398.1">Б</text>
<text x="112.4" y="398.1">олтсшестиграннойголовкойГОСТРИСО4014-М20x80</text>
</g>
<g font-size="5.4">
<text x="38" y="275.5" transform="rotate(-90 38 275.5)">Поз.</text>
<text x="180" y="275.5" transform="rotate(-90 180 275.5)">Кол.</text>
<text x="25" y="279.6" transform="rotate(-90 25 279.6)">Формат</text>
<text x="31" y="276.8" transform="rotate(-90 31 276.8)">Зона</text>
<text x="12.8" y="299.7" transform="rotate(-90 12.8 299.7)">Подп. и дата</text>
<text x="12.8" y="328.8" transform="rotate(-90 12.8 328.8)">Инв. № дубл.</text>
<text x="12.8" y="354.6" transform="rotate(-90 12.8 354.6)">Взам. инв. №</text>
<text x="12.8" y="384.7" transform="rotate(-90 12.8 384.7)">Подп. и дата</text>
<text x="12.8" y="413.8" transform="rotate(-90 12.8 413.8)">Инв. № подл.</text>
<text x="582.8" y="413.3">2</text>
<text x="425.2" y="414.8">№ докум.</text>
<text x="447.6" y="414.8">Подп.</text>
<text x="480" y="419.8">Копировал</text>
<text x="550" y="419.8">Формат</text>
<text x="570" y="419.8">A2</text>
</g>
<g font-size="5.3">
<text x="580.1" y="405.8">Лист</text>
<text x="405.1" y="414.8">Изм.</text>
<text x="412.1" y="414.8">Лист</text>
<text x="460.1" y="414.8">Дата</text>
</g>
</svg>
